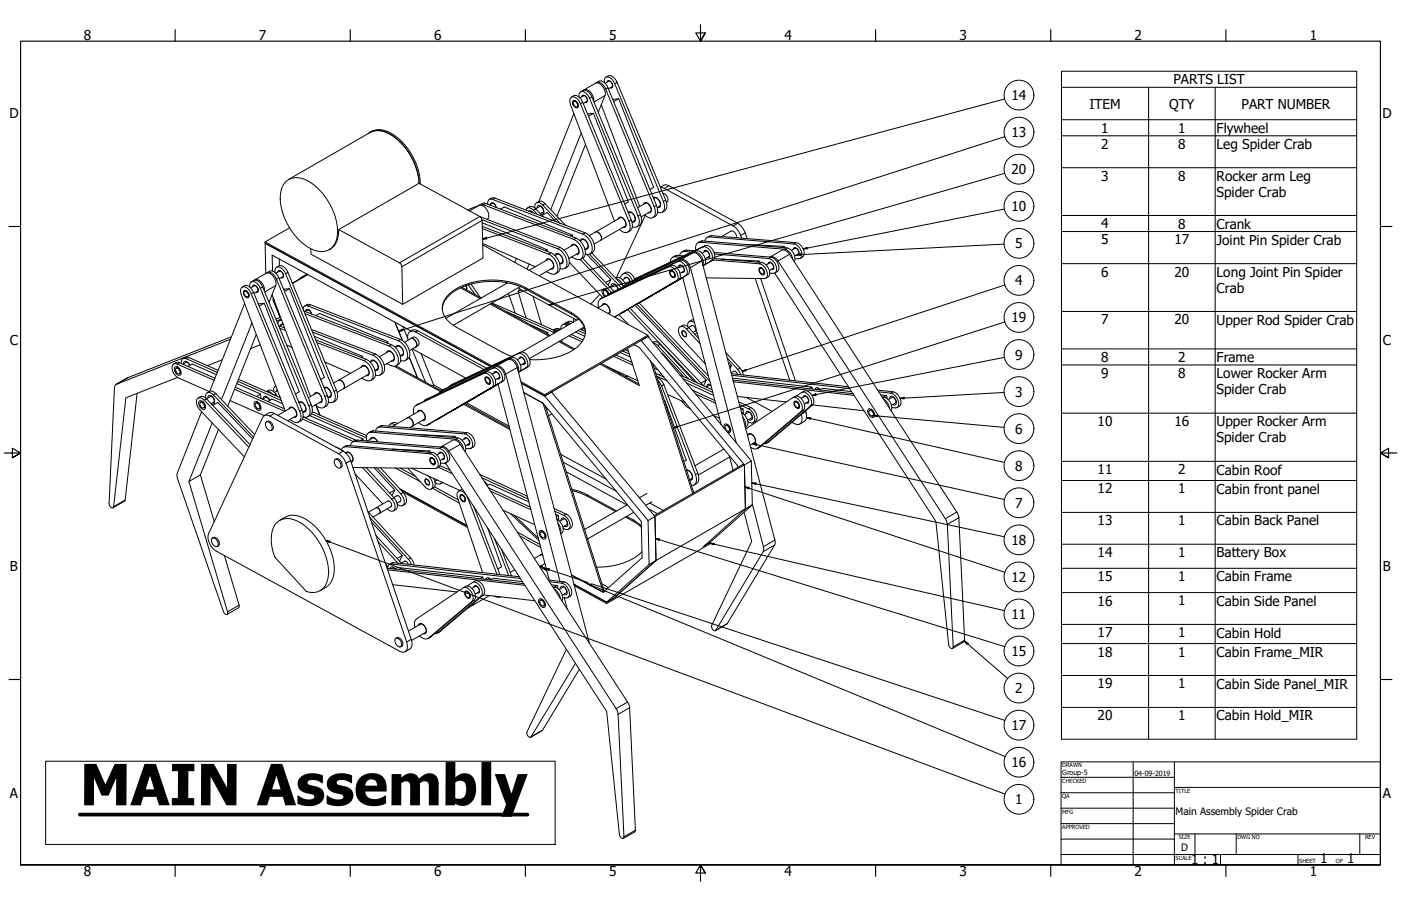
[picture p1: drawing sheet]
<svg xmlns="http://www.w3.org/2000/svg" width="864mm" height="559mm" viewBox="0 0 864 559" stroke-linecap="round" stroke-linejoin="round" font-family="sans-serif">
<!-- layer: Visible (ANSI) -->
<g fill="none" stroke="#000" stroke-width=".62">
<path d="M352 60a4 4 0 0 1 7 3M357 60a2.5 2.5 0 0 1 1-3 2.5 2.5 0 0 1 3 1l2 3M358 57a4 4 0 0 1 7 3M360 56a5 5 0 0 1 6 4v3M360 55l7-4a6 6 0 0 1 6 8l-4 10M365 60l30 72v4a4 4 0 0 1-2 4M365 60l-2 1M367 51a4 4 0 0 1 6 3v1M368 51a4 4 0 0 1 7 3M372 51a2.5 2.5 0 0 1 2-3 2.5 2.5 0 0 1 3 1l2 3M373 48a4 4 0 0 1 7 3M375 54l30 73v4a4 4 0 0 1-2 3"/>
<path d="M375 54l-2 1 31 74a4 4 0 0 1-1 5 4 4 0 0 1-6-1M375 50a2.6 2.6 0 0 1 2 4M375 50l-2 1M377 53l-2 2M379 52l30 74a3 3 0 0 1 0 4 3 3 0 0 1-4 1M380 51l30 72 1 5a4 4 0 0 1-3 3M380 51l-1 1M354 63a1.9 1.9 0 0 1 2 1 1.9 1.9 0 0 1-1 2l-1-1zM354 70l-22 54M354 62a2.6 2.6 0 0 1 2 4M354 62h.1M356 66h.1"/>
<path d="M357 60l3-1a2.6 2.6 0 0 1 2 4M358 64a4 4 0 0 0-6-4l-1 2 1 3 27 71M359 63l30 73 1 4a4 4 0 0 1-3 3M359 63l-1 1 30 74a4 4 0 0 1-1 5 4 4 0 0 1-5-2M362 62l-3 2M362 70h4l21 55-2 1M363 61l31 74a3 3 0 0 1 0 4 3 3 0 0 1-4 1M366 70l-3 2M371 65l23 62M378 61h3l22 55-2 1M381 61l-3 2M227 82a13 13 0 0 1 15 2 40 40 0 0 1 16 29"/>
<path d="M228 82a13 13 0 0 1 15 1 40 40 0 0 1 16 30M358 82l-19 47M361 89l-18 44M176 112a12 12 0 0 1 15 0 38 38 0 0 1 17 35 10 10 0 0 1-16 7 37 37 0 0 1-19-36zM178 111l50-29a15 15 0 0 1 16 3 40 40 0 0 1 14 28M258 113l-49 29M258 113h.1M258 113l38 21 1 2 1 23-50 29M407 115a4 4 0 0 1 5 0l43 23 3 3 3 6M407 116h3l42 23 3 3 2 5M409 119a3 3 0 0 1 2 6M288 129l8-2a6 6 0 0 1 4 8"/>
<path d="M296 134l49 19a9 9 0 0 1 5 11l-2 2M297 136l47 17a9 9 0 0 1 5 12 2.9 2.9 0 0 1-4 1M297 137l40 17v1M297 140l43 16a9 9 0 0 1 5 11l-3 2M298 126h-2M299 125a2.8 2.8 0 0 0-3 1M299 125l56 22a9 9 0 0 1 5 11l-2 2M299 125l-1 1 56 22a9 9 0 0 1 5 11 2.9 2.9 0 0 1-4 1l-3-1M303 125l2 1 1 2M304 125l-2 1M304 123a2.2 2.2 0 0 0-3 0 2.2 2.2 0 0 0 0 3M304 123l55 21a9 9 0 0 1 5 12 2.7 2.7 0 0 1-3 1"/>
<path d="M305 122l56 22a9 9 0 0 1 5 11l-2 2M305 122h-1l-2 1M305 122l-1 1M309 129l2-1 42 17v1M324 130a2.5 2.5 0 0 1 3-2 2.5 2.5 0 0 1 2 2l2 2M325 128a3 3 0 0 1 5 1M327 131h1M330 128a2.6 2.6 0 0 1 1-3 2.6 2.6 0 0 1 4 1l10 12M330 129l3-2 1 1 1 2-2 2M330 129l5 5M332 124h2l1 1 14 14M332 124l-1 1"/>
<path d="M334 133l3-2 6 6M382 134a4 4 0 0 1 3 6M383 134l-16 9M386 139l-16 9M388 131a4 4 0 0 1 3 5M388 131h-1M391 136l-1 1M398 133l-18 38M398 125a4 4 0 0 1 3 6M398 125l-5 3M401 130l-6 4M404 122a4 4 0 0 1 3 5"/>
<path d="M404 122h-1M407 127l-2 1M163 149l140 77M163 150l139 76M163 150l1 19M172 160v4M178 141l-15 8v1M209 142l38 20 1 3v23l-56-31v-4M209 142a12 12 0 0 1-6 12M297 141l41 16a9 9 0 0 1 5 11 2.7 2.7 0 0 1-3 1l-3-1M297 150l33 15M298 151l101 56v1l-63 36 63 77"/>
<path d="M318 159l-1 3M337 154l-1 1M338 160a4 4 0 0 1 3 5M338 160l-12 7M343 157a4 4 0 0 1 3 5M344 157l-2 1M353 145l-1 1M353 151a4 4 0 0 1 3 5M354 151l-6 3M357 156l-6 4M359 148a4 4 0 0 1 3 5M359 159l19 21"/>
<path d="M359 148l-1 1M362 157l14 15M362 153l-1 1M363 157l20 21M367 143a3 3 0 0 1 3 5M367 143l-4 2M370 148l-4 2M420 159l-4-1a2.9 2.9 0 0 0-3 4M421 158a7 7 0 0 0-6 1M426 156l-5-1-1 1-1 2M428 155l-6-1-2 1M429 155a6 6 0 0 1 5 9h-1"/>
<path d="M429 155l-43 20-2 2-19-21M429 155l-1 1a6 6 0 0 1 5 7M430 150l3-1 52 4M433 152l-43 21M433 152h2l-44 20a5 5 0 0 0-7-3M434 149l1-2 2-1 52 4M435 152a6 6 0 0 1 5 8l-2 1a6 6 0 0 0-5-9M435 155a2.6 2.6 0 0 1 2 3M435 155l-2 1M436 146l3-1 52 5h-2M437 158l-2 2M440 156l35 3h-1"/>
<path d="M440 159l30 3M440 157l34 2M445 160l23 1v1M445 146l6-4 2 2 1 3M460 151l23 1 1 1M474 159a6 6 0 0 1 4 9l-3 1M475 159h2l3 2 103 159 1 3M475 158l8-4h1l3 3 103 159 1 3M475 159a6 6 0 0 1 4 9h-1M483 152l-1 1M484 154l2 1 2 2 1 3M485 153a7 7 0 0 1 5 8"/>
<path d="M485 153l-1 1-52-5a3 3 0 0 0-3 5M489 150a6 6 0 0 1 5 9l-4 1M490 153a2.7 2.7 0 0 1 2 4M490 153l-2 1M491 150a6 6 0 0 1 4 9h-2M492 156l-2 2M149 177a4 4 0 0 1 7 3M151 180a2.2 2.2 0 0 1 2 1 2.2 2.2 0 0 1 0 2l-2-1-1-1zM151 180a2.3 2.3 0 0 1 2 1 2.3 2.3 0 0 1 0 2M154 177a2.5 2.5 0 0 1 1-3 2.5 2.5 0 0 1 3 1l2 3M155 174a4 4 0 0 1 7 3M157 173a5 5 0 0 1 6 4v3"/>
<path d="M157 176a2.7 2.7 0 0 1 2 4M157 176l-3 2M157 173l7-5a6 6 0 0 1 6 8l-4 10M159 180l-2 1M160 178l31 74a3 3 0 0 1 0 4 3 3 0 0 1-4 1M160 178l2-1 30 73 1 4a4 4 0 0 1-3 3M165 168a4 4 0 0 1 5 3v1M165 168a4 4 0 0 1 7 3M168 167v-10l85 47M170 168a2.5 2.5 0 0 1 1-3 2.5 2.5 0 0 1 3 1l2 3M170 169l2-2a2.6 2.6 0 0 1 2 4M170 165a4 4 0 0 1 7 3"/>
<path d="M172 171l30 73v4a4 4 0 0 1-2 3M172 171l-2 1 31 74a4 4 0 0 1-1 5 4 4 0 0 1-6-1M174 171l-2 1M175 178h3l22 55-2 1M176 169l30 72 1 4a2.9 2.9 0 0 1-5 3M176 169l1-1 30 73 1 4a4 4 0 0 1-3 3M178 178l-3 2M187 171l-2 1M189 169l-4 2M190 169l-10 6M284 178l12 6M285 177l12 7"/>
<path d="M287 176l1 2-1 1M289 176l4 6M290 175l6 8M312 174v1M313 174l-38 22M320 177l1 2M320 178l-1 2 5 16M321 177l-42 24M321 179l-2 1M321 179l35 18M326 163l-1 3M341 165l-9 5"/>
<path d="M347 162l-2 1M351 162l21 22M358 160l19 20M373 179h1l1 3M373 179h-1M373 174l3-2-1 4M379 176v-1a3 3 0 0 1 2 4M379 175l-3 2M379 172a5 5 0 0 1 7 3h1M380 172l2 1 2 4M382 171l2-2a5 5 0 0 1 6 4M386 171a2.6 2.6 0 0 1 2 3"/>
<path d="M386 171l-2 2M412 165l-42 19a4 4 0 0 0-1 6M412 165a6 6 0 0 1 5 8M413 167a1.9 1.9 0 0 1 2 1 1.9 1.9 0 0 1 0 3l-2-2zM413 164a6 6 0 0 1 5 8l-1 1M413 164l-41 20M413 164l-1 1M414 167a2.6 2.6 0 0 1 2 4M414 167h-1M416 170l-1 1M418 161l-43 21M418 161h1l-43 20"/>
<path d="M419 161a6 6 0 0 1 5 8l-1 1a6 6 0 0 0-5-9M419 160a5 5 0 0 1 7 5l28 108M419 164a2.6 2.6 0 0 1 3 3M420 164l-3 1M420 160l7-4a5 5 0 0 1 6 5l45 172v3M422 167l-3 2M424 169l-41 24M434 164h-1M439 160l-6 4M439 160l29 3M466 172l21 63M468 161l-1 1"/>
<path d="M468 163a7 7 0 0 1 4 8l-1 1-36-1M468 166a2 2 0 0 1 3 1 2 2 0 0 1-1 2l-2-1zM469 165a2.3 2.3 0 0 1 2 4M469 172l21 63M469 165v1M470 162a6 6 0 0 1 3 9l-1 1M470 162l-2 1M475 162a2.6 2.6 0 0 1 2 4M475 162l-3 1M477 165l-3 2M478 168l99 154 8 76 2 2 1-1-4-76M151 187l-22 54"/>
<path d="M153 183h.1M155 181a4 4 0 0 0-6-3l-1 1 1 3 27 71M155 199l-18 48M156 180l30 73 1 4a4 4 0 0 1-3 3M156 180l-1 1 30 74a3 3 0 0 1 0 5 3 3 0 0 1-5 0l-1-1M159 187h4l21 55-2 1M163 187l-3 2M168 182l23 63M168 184v1M168 185l5 11-5-11 1 1M169 185h-1M173 196l-3 1"/>
<path d="M173 197l-2 1M173 197l-1 1M174 198h-2l-1 2M187 192l54 21a9 9 0 0 1 5 11l-2 2M188 193l52 20a9 9 0 0 1 5 12 2.7 2.7 0 0 1-4 1l-3-2M190 191l1 1 1 2M190 189a2.1 2.1 0 0 0-3 2M190 189l55 21a9 9 0 0 1 6 12 2.7 2.7 0 0 1-4 0M190 189l1-1 56 21a9 9 0 0 1 5 12l-2 1M190 191l-2 1M191 188h-1l-2 1M195 195l2-2 42 18v1"/>
<path d="M243 199l5 11M273 191a17 17 0 0 1 11-14 49 49 0 0 1 40 1l28 16 4 2a13 13 0 0 1 5 9M302 188l36 19M303 187l36 20M303 187l40 18M312 192l30 13M313 181l5 12M329 183l5 17M348 199a2.4 2.4 0 0 1 4 1M351 200l-2-1-2 1M353 199l-2-1-2 1M354 197l-1 2"/>
<path d="M357 197l-35 20M370 182l-6 6M372 184h-2M372 188a4 4 0 0 1 3 5M373 188l-4 2M375 182l-1-2-2-1v2l2 2M376 193h-1M379 196l42-25 24 91M381 194l6 6M383 193h-1M384 192l-1 1M387 191l43 45"/>
<path d="M388 190l46 48M391 188l44 46M393 188l45 47M393 188h-1M394 187l43 45M394 187h.1M394 187l-1 1M400 183l-2 1M428 197l-3 1M428 199a2.4 2.4 0 0 0-3-1 2.4 2.4 0 0 0-1 4M142 209l-71 28v2l-4 72 1 1 1 1 1-1 8-67 31-12M143 208l-64 25-7 4"/>
<path d="M158 206l-18 45M160 213l-6 2M172 201l3 1M172 202l4 2M174 200h1M174 200l-2 1M177 213l3 1M192 203l39 15a9 9 0 0 1 5 12l-2 1M193 205l37 14a10 10 0 0 1 5 12 2.9 2.9 0 0 1-4 0M194 207l29 13 1 1M195 210l31 12a9 9 0 0 1 5 11l-2 2M195 211l29 11a10 10 0 0 1 5 12 2.9 2.9 0 0 1-3 1l-3-2"/>
<path d="M223 220h-1M239 211h-1M239 217a4 4 0 0 1 4 5M240 217l-6 3M245 213a4 4 0 0 1 3 6M245 213l-1 1M248 219l-1 1M248 201l3 8M252 210l-1-2a3 3 0 0 1 1-3 3 3 0 0 1 4 0l42 23M253 205a4 4 0 0 1 4-1l43 23M253 209a3 3 0 0 1 3 5M253 209a3 3 0 0 1 4 0 3 3 0 0 1 1 4l-2 1"/>
<path d="M253 209l-4 2M254 215l8 21M255 215l32 18M256 214l-4 2M260 218l7 19M316 220l-6-3-29-15a13 13 0 0 1-8-16 25 25 0 0 1 20-12 48 48 0 0 1 31 3l28 16a13 13 0 0 1 8 16 29 29 0 0 1-23 12l-11 1M319 218a6 6 0 0 1 5 9l-4 3M319 218l-41 20-1 1M319 218l2-1-44 21M321 217a6 6 0 0 1 5 9l-2 1M327 201l11 4M337 206l1-1v1"/>
<path d="M345 211l9 5M345 210l9 5M345 203a2.8 2.8 0 0 0-4 1h3M346 210v1M350 201l-1-1a2.2 2.2 0 0 0-3 1 2.2 2.2 0 0 0 0 2M351 207l8 4M352 206l7 4M355 205l5 2M356 204l5 2M358 203l3 1M360 202l-34 19M360 202l-1 1"/>
<path d="M378 220l12 5M380 219l10 5M382 217l7 3M384 217l4 1M385 216l2 1M387 215l7 23-24-13M391 213l3 1 61 73v1M399 207l-63 36v1l-15-8 15 8 4-2 64 77M402 211h2l3 1 21 23M403 212l3 1 18 21M408 218l14 14M419 202l2-2 3 1 7 8"/>
<path d="M420 204a2 2 0 0 1 3 1 2 2 0 0 1-1 3l-1-2zM421 204a2.2 2.2 0 0 1 2 1 2.2 2.2 0 0 1 0 3l-2-1-1-1zM421 204h.1M423 207v1M426 201a2.1 2.1 0 0 1 2 1 2.1 2.1 0 0 1 0 2M427 201l-3 1M429 204l-2 1M430 205l-2 1M431 212l-8-9a2.7 2.7 0 0 0-4-2 2.7 2.7 0 0 0-1 4l2 4 15 15M447 218l10 10 1 3M107 224l2-1 2 1 22 9M108 227a1.9 1.9 0 0 1 3 1 1.9 1.9 0 0 1-1 3l-2-2z"/>
<path d="M109 227a2 2 0 0 1 2 1 2 2 0 0 1 0 3M112 224a2.3 2.3 0 0 1 0-2 2.3 2.3 0 0 1 3-1l19 9M113 221l2-1h1l18 8M113 225l2-2 2 2M116 226l2-1 15 6M132 235l-23-10a2.5 2.5 0 0 0-3 0 2.5 2.5 0 0 0 0 3l1 3 3 2 19 8M137 222l-9 4M145 239l30 13M146 237l15 6M146 235l27 12M147 234l26 11M170 238l-1 2v2"/>
<path d="M200 223l16 7M201 239a4 4 0 0 1 3 5M201 239l-1 1M209 235a3 3 0 0 1 3 5M209 235l-3 1M212 240l-4 2M224 226a4 4 0 0 1 3 5M224 226l-15 9M227 231l-15 9M230 222a4 4 0 0 1 3 6M230 222l-2 1M233 228h-2"/>
<path d="M243 222l-6 3M243 226l28 15M244 226l28 15M252 220l5 13M267 237l-1 1M267 237l6 3M300 230a6 6 0 0 1 5 8l-2 1M300 230l-44 20a4 4 0 0 0-1 5M300 230h-2a6 6 0 0 1 5 9l-40 23M300 233a2.2 2.2 0 0 1 2 1 2.2 2.2 0 0 1-1 3l-1-2-1-1zM300 233a2.6 2.6 0 0 1 2 3M300 233h.1"/>
<path d="M302 236h.1M303 239l-1 1M304 227a6 6 0 0 1 5 9M304 227l-43 21M304 227l1-1-43 21M304 239l-2 1M305 226a6 6 0 0 1 5 9l-1 1M306 226a5 5 0 0 1 6 5l33 128M306 229a2.6 2.6 0 0 1 2 4M306 229l-3 2M306 226l7-4a5 5 0 0 1 6 5l44 170M307 237l32 121"/>
<path d="M307 237l-23 13M308 233l-3 1M309 236l-40 23M310 235l-47 27M314 221l-42 20-1 2M314 221a6 6 0 0 1 5 8M315 221a6 6 0 0 1 5 8v1M315 221l-43 20M315 221h-1M320 229v1M321 235l15 8M321 220a2.7 2.7 0 0 1 2 4"/>
<path d="M321 220l-2 2M323 224l-2 1M325 226l-5 4M371 224l23 13M374 226l19 9M378 228h.1M381 229l1 1M383 230v1M386 232h1M401 223l26 81M402 224l26 80M403 225h.1"/>
<path d="M403 227l3 1M404 230l5 3M405 232l6 3M405 233l2 1 2 3 21 55 1 4a4 4 0 0 1-3 3M406 235l2 3 21 55v2v3a2.4 2.4 0 0 1-3 1M407 230l-1 1M409 232h.1M419 231l20 9M421 234l18 8M423 236l17 8M432 236l3-2-1 4M438 238h-1l-2 1"/>
<path d="M448 221l7 7 2 3M449 223l2 2M450 226l1-1-1 2M451 230l72 9M451 231l73 9M452 233l48 6-1 1M452 234l74 9M452 229h2l1 2M452 235l74 9M452 229l-1 1M500 239l1 1M504 240h1h2l18 2"/>
<path d="M504 240h-1M85 243l-8 65-7 5M122 245a3 3 0 0 1 5 1M123 248a2 2 0 0 1 3 1 2 2 0 0 1-1 3l-1-2zM124 248a2.1 2.1 0 0 1 2 1 2.1 2.1 0 0 1 0 3M124 254l-15 38v2l29 83 1 2h1v-2l-24-80 15-36M127 245a2.6 2.6 0 0 1 1-3 2.6 2.6 0 0 1 4 2l24 26M127 246l3-2 1 1 1 3-2 1M127 246l27 28M129 241h2l2 2 24 25M129 241l-1 1M131 250l3-2 22 23"/>
<path d="M142 247l21 9M145 240l31 14M157 249a1.9 1.9 0 0 1 3 1 1.9 1.9 0 0 1-1 2l-1-1zM158 249v-1a2.8 2.8 0 0 1 2 4M158 245l3-2v3M161 252h-1M162 257a3 3 0 0 1 4 0l43 23 3 3 1 3 38 111a3 3 0 0 1-1 4 3 3 0 0 1-4 1l-113-62a10 10 0 0 1-4-11zM163 256l3-2 3 1 43 23 2 2 2 3 37 111 1 3v2l-4 3M164 245l1 1 1 1M164 245l-2 1M165 248l3-2 6 3M168 243l-2-1-2-1a4 4 0 0 1 6 2l1 2"/>
<path d="M171 241l-2 1M173 245h-1M179 251a4 4 0 0 1 3 6M180 251l-9 5M183 257l-6 3M185 248a4 4 0 0 1 3 5M185 248l-1 1M186 258l32 14M187 257l32 15M188 253l-1 1M191 256l33 15M192 255l34 15"/>
<path d="M192 254l34 15M193 254h.1M195 250l2 6M195 242a4 4 0 0 1 3 6M195 242l-5 3M198 248l-6 3M204 244l-2 1M251 258a3 3 0 0 1 3 5M251 258l-9 5M258 249l-2 1M259 253a4 4 0 0 1 3 6M259 253l-8 5"/>
<path d="M262 259l-10 5M270 258l-1 1M280 252l-2 1M286 249l28 16M286 249l28 15M287 248l27 15M289 248l-2 1M323 242l12 7M335 249l60 73 1 22-24 21-20-10 20 10zM336 250l36 115M338 252l-1 1M340 255l-2 1"/>
<path d="M410 247l13 37-1 1M410 247h.1M412 243l10 5M420 247a10 10 0 0 0 5 5M427 241l14 6M429 243l12 6M440 256l4 2M455 245l30 3M455 248l8 3a6 6 0 0 1 3 9l-2 1M456 250l5 2a6 6 0 0 1 4 9h-2l-2-1M456 251l2 1-1 1M457 255a6 6 0 0 1 3 8h-1"/>
<path d="M458 257l1 3v3M458 252v3M459 256l2-2a3 3 0 0 1 2 4l-2 1M460 245l16 9M489 245a6 6 0 0 1 6 7l-1 2-27 22-1 1-3-1M489 245l-29 20M489 245a5 5 0 0 1 7 4v2l-1 2-28 24M490 248a2.2 2.2 0 0 1 2 1 2.2 2.2 0 0 1 0 2h-2v-2zM490 248a2.6 2.6 0 0 1 2 3M491 248h-1M493 251h-1M494 256v1a3 3 0 0 1 0 4 3 3 0 0 1-4 0l-2-1"/>
<path d="M494 242a6 6 0 0 1 6 7l-1 2-26 22-2 1M494 242l-3 2M494 242a5 5 0 0 1 7 4l1 2-1 2-29 23M496 244a2.6 2.6 0 0 1 2 4M496 244l-2 2M497 253v3v3l-1 1-3 2M498 248l-2 1M501 250l32 3M536 253a2.1 2.1 0 0 1 2 1 2.1 2.1 0 0 1 0 3M536 253a2.1 2.1 0 0 1 2 1 2.1 2.1 0 0 1 0 3l-2-1v-2zM541 241l10 1a6 6 0 0 1 3 9h-1M542 242l7 1a7 7 0 0 1 4 8h-3"/>
<path d="M543 244h3l-1 1M544 245h1M545 246l2 2 1 4M545 245a7 7 0 0 1 4 8M546 244l1 2M547 246l3-1a3 3 0 0 1 2 3l-2 2M135 265l-11 28M153 276l-27-29a2.7 2.7 0 0 0-4-1 2.7 2.7 0 0 0-1 3l2 4 28 29M164 260a3 3 0 0 1 3 2 3 3 0 0 1 0 3 4 4 0 0 1-3-5zM164 260a3 3 0 0 1 4 2 3 3 0 0 1-1 3M207 276l4 1M210 278a2.6 2.6 0 0 1 3-2l52 4"/>
<path d="M212 276l3-1 52 4M214 279a4 4 0 0 1 3 5M214 279l-1 1M216 275l1-2 2-1 52 5M217 273l3-2 52 5-1 1M222 272l2-1v1M227 267l3-1 52 4M230 270a3 3 0 0 1 3 2M230 270l-4 2M232 266v-2l2-1 52 5M233 264l3-1 52 4-2 1M242 277l23 1v1"/>
<path d="M244 262a2.3 2.3 0 0 0-4 1M245 261h-2l-2 1M257 268l24 1v1M258 261l1 1a4 4 0 0 0 4 0M265 278l-1 1M265 280a6 6 0 0 1 4 8l-1 1-50-1M267 279a6 6 0 0 1 4 9l-2 1M267 279l-2 1M271 277a6 6 0 0 1 4 8l-3 1M272 279a2.6 2.6 0 0 1 2 4M272 276h2l3 2 103 159 1 4M272 279l-3 2"/>
<path d="M272 276l8-5 1 1 2 1 104 160 1 3M272 276a6 6 0 0 1 4 9h-1M281 269l-2 1M281 271l-52-4a4 4 0 0 0-3 5M281 271l2 1 2 3 1 2M282 270a7 7 0 0 1 5 9M282 270l-1 1M286 268a6 6 0 0 1 5 8l-4 1M287 270a2.7 2.7 0 0 1 2 4M287 270l-2 2M288 267a6 6 0 0 1 4 9l-2 1M289 274l-2 1"/>
<path d="M446 277l-18 10M447 262a2.2 2.2 0 0 1 3 3l-1 1M447 262a2.1 2.1 0 0 1 2 2 2.1 2.1 0 0 1 0 2l-2-2zM462 268a4 4 0 0 1 3 5M462 268l-1 1M465 273l-3 2M124 293l8 29M124 293l-8 4M206 284a3 3 0 0 1 4 1 3 3 0 0 1-1 4 4 4 0 0 1-3-5zM207 283a3 3 0 0 1 3 2 3 3 0 0 1 0 4M217 284l-1 1M219 292l17 19"/>
<path d="M224 288l17 20 2 3a2.6 2.6 0 0 1-1 4 2.6 2.6 0 0 1-3-1M226 288l17 19a5 5 0 0 1 0 8M231 288l12 14-3 2M232 289l15 16a5 5 0 0 1 1 7l-3-1M235 289l14 15a5 5 0 0 1-1 8M244 289l15 8M247 289l9 5M251 289l11 11a2.7 2.7 0 0 0 4 2 2.7 2.7 0 0 0 1-4l-3-4M254 289l29 14M262 296a2 2 0 0 1 2 1 2 2 0 0 1 0 2l-2-1zM262 296a2.2 2.2 0 0 1 2 1 2.2 2.2 0 0 1 0 2h-1l-1-2zM263 295l-1 1"/>
<path d="M265 299h-1M265 283a2.2 2.2 0 0 1 3 1 2.2 2.2 0 0 1 0 2l-2-1-1-1zM266 282a2.7 2.7 0 0 1 2 4M266 282v1M267 295l1 4a3 3 0 0 1-2 3M268 286h.1M269 296l-1 1M270 288l9 4M271 287l6 3M272 297l-1 2-3-1M273 298h-1M274 283l-3 1"/>
<path d="M274 286h1M275 286l99 153 8 76 2 2 1-1-4-75M296 293l29 13M297 295l29 13M299 297l1 2M300 300l2-1 24 11M346 280l28 16M347 285l33 18M349 291l37 20M423 290a4 4 0 0 1 3 5M426 295l-1 1M450 281l2 9"/>
<path d="M450 282l-20 11M463 284l-64-76-4 2 64 77-1-1-55 32M227 316l26 28 2 4M228 319l24 26 2 3M232 313a2.3 2.3 0 0 1 2 4M232 313l-5 3M234 317l-4 2M239 309a2.1 2.1 0 0 1 2 1 2.1 2.1 0 0 1 0 3M239 309l-7 4M241 312l-7 5M243 302l-1 4M244 306a2.1 2.1 0 0 1 3 1 2.1 2.1 0 0 1-1 2"/>
<path d="M245 306l-2 1M247 302l41 22M247 309l-2 1M248 303l40 22M267 301l16 9M268 300l14 8M284 305a2.1 2.1 0 0 1 2 2 2.1 2.1 0 0 1 0 2h-1l-1-2zM285 305a2.6 2.6 0 0 1 2 4M285 305h-1M285 302l-2 1M287 309h-1M287 305l-1-1a2.7 2.7 0 0 0-4-1 2.7 2.7 0 0 0 0 4l15 46"/>
<path d="M288 306l18 48M292 313l16 41M292 313h.1M293 315h.1M301 301l26 12M303 303l24 11M310 315l20 9M315 317l17 16M317 318l15 14M342 314l7 3a6 6 0 0 1 3 9h-2M342 315l6 3a6 6 0 0 1 3 8l-2 1-2-1M342 317l2 1-1 1"/>
<path d="M344 318v3M352 302l8 2 20 11M353 303l7 2 19 11M386 319l6 4 3 2M386 319l6 3 3 2M387 311l-27 16M391 316l-29 16M394 307h.1M399 304l-5 3M400 314l5 3M401 310l8 5M402 309l-4 3"/>
<path d="M404 319l55-32v27l-55 32zM459 316l4 18-24 52 1 3h1l29-49M459 315l5-4-26 24M464 311l7 26-1 3M464 311l-1-27-4 3v27l-26 23M591 319l4 76-1 1-7 4M591 319l-7 4M131 332a3 3 0 0 1 3 5 3 3 0 0 1-3-5zM131 332a3 3 0 0 1 4 1 3 3 0 0 1-1 4M170 323a12 12 0 0 1 16 0 38 38 0 0 1 16 34 10 10 0 0 1-13 8l-20-21a22 22 0 0 1 1-21zM172 321a14 14 0 0 1 18 0 38 38 0 0 1 16 33 12 12 0 0 1-9 10M229 322l19 21-3 1"/>
<path d="M232 330l16 18M233 334l12 13M301 326l8 24-2 1M305 332l9 23M309 339l6 16M319 328l14 8M320 331l13 7M333 328a2 2 0 0 1 2 1 2 2 0 0 1 0 3l-2-2zM334 328a2.2 2.2 0 0 1 2 3l-1 1M343 320a6 6 0 0 1 3 9M344 323l2 3v3M345 322l3-2a3 3 0 0 1 2 3l-3 2"/>
<path d="M399 321l5-2v27M399 321l1 27M438 335l-64 37M438 335l-4 2M478 336l-30 49-7 4M478 336l-8 4M138 343l9 31v1l-7 4M238 348l1 2M239 350l84 10M239 351l85 10M239 351v-1a1.8 1.8 0 0 1 2-2l80 9M240 348l3-1 77 9"/>
<path d="M241 351l1-1 1 1 2-1 53 6-2 1M248 343l-2 3M249 346l2 1 1 1M249 346l-2 1M291 359a5 5 0 0 1 7 4l1 2-1 2M298 356v1M301 357l2 1M301 357h-1M302 358l2-1 18 2M317 351l-2 2M333 350l4 2M333 342h2"/>
<path d="M333 342l-4 2M333 349l4 2M334 342h-1M336 348l-3 1M338 358l10 1a6 6 0 0 1 3 9l-1 1M339 359l7 1a7 7 0 0 1 4 8l-3 1M396 340a39 39 0 0 1-28 10M400 348l4-2-26 23M400 348l-26 23M403 346l-25 23M242 361l40 4M286 362a5 5 0 0 1 7 4v3l-1 1-28 24"/>
<path d="M287 365a2.2 2.2 0 0 1 2 1 2.2 2.2 0 0 1 0 3l-2-1v-2zM287 365a2.7 2.7 0 0 1 3 3M288 365h-1M288 361l3-2a6 6 0 0 1 6 7v2l-27 22-2 1M290 368l-1 1M292 373l-4 2M292 372v1M293 362a2.6 2.6 0 0 1 2 3M293 362l-2 1M295 365l-2 1M298 367l32 4M298 367l-29 24"/>
<path d="M302 367l-10 6M305 368h2h1M333 370a2 2 0 0 1 2 1 2 2 0 0 1 0 3l-2-2zM333 370a2.2 2.2 0 0 1 3 3l-1 1M340 361h3l-1 1M341 362a7 7 0 0 1 5 9M342 363l2 3 1 3M343 361l1 2M345 364l2-2a3 3 0 0 1 2 4l-2 1M348 369l2 7M354 361l20 11v-1M371 360l4 2"/>
<path d="M378 369l-4 2-20-11 20 11M378 369l-4 2M244 394a3 3 0 0 1 3 5 3 3 0 0 1-3-5zM244 394a3 3 0 0 1 4 1 3 3 0 0 1-1 4M256 387v-4l1-1 29-19a6 6 0 0 1 6 6l-1 2-27 23h-2l-3-2M259 385a4 4 0 0 1 3 5M259 385l-7 4M262 390l-8 5M349 400l-24 52v1l1 1h1l28-45M357 413l-23 37-7 5M388 436l4 76-1 1-7 4M388 436l-7 5"/>
</g>
<!-- layer: Visible Narrow (ANSI) -->
<g fill="none" stroke="#000" stroke-width=".62">
<path d="M359 60a1.6 1.6 0 0 1 1-1 1.6 1.6 0 0 1 2 1 1.6 1.6 0 0 1 0 2 1.6 1.6 0 0 1-1 1M360 59h.1M373 59l-7 4M374 51a1.6 1.6 0 0 1 2-1 1.6 1.6 0 0 1 1 1 1.6 1.6 0 0 1 1 2 1.6 1.6 0 0 1-2 1M375 50h.1M377 54h.1M354 64v2l2 1a2.6 2.6 0 0 0 0-3 2.6 2.6 0 0 0-3-2v2M362 63h.1M412 115l-2 1M296 127l-7 3M296 134l-50 28M297 136l-49 29"/>
<path d="M302 126l1-1h1l2 3M303 125v1M326 130h1l2 1M330 129l-1 1M331 128a2.6 2.6 0 0 1 3-1 2.6 2.6 0 0 1 1 3v2h-2M336 126h-1M381 135v-1a4 4 0 0 1 4 2 4 4 0 0 1 1 3l-1 1h-1M387 131a4 4 0 0 1 4 2 4 4 0 0 1 0 4h-1M388 131h.1M389 136h-1M391 136h.1M395 132l-2 1"/>
<path d="M397 126v-1a4 4 0 0 1 4 2 4 4 0 0 1 0 3l-1 1M403 122a4 4 0 0 1 3 2 4 4 0 0 1 0 4h-1M404 122h-1M405 127l-2 1M407 127h-1M410 123l-1 1M455 138l-3 1M340 156l-2 1M342 157a2.3 2.3 0 0 1 3-1 2.3 2.3 0 0 1 1 2l1 4-1 1h-1M343 157h.1M345 153h-1M352 152a2.1 2.1 0 0 1 2-1 2.1 2.1 0 0 1 2 1l1 2a1.8 1.8 0 0 1-1 3h-1"/>
<path d="M355 147l-1 1M358 149a2.3 2.3 0 0 1 2-2 2.3 2.3 0 0 1 2 3l1 3-1 1h-1M359 148h.1M361 144h-2M362 153h.1M418 158h-2M423 154l-1 1M433 153h-1M433 149h-1M434 155a1.9 1.9 0 0 1 2 0 1.9 1.9 0 0 1 1 2 1.3 1.3 0 0 1 0 1 1.3 1.3 0 0 1-1 1M434 154l1 1M437 158h.1"/>
<path d="M439 145l-2 1M459 144l-2 1M487 157l-7 4M489 154a2 2 0 0 1 2-1 2 2 0 0 1 2 2 1.2 1.2 0 0 1-1 2 1.2 1.2 0 0 1-1 0M490 153h.1M492 157h.1M156 177a1.8 1.8 0 0 1 2-1 1.8 1.8 0 0 1 1 2 1.4 1.4 0 0 1 0 2 1.4 1.4 0 0 1-1 0M157 176h.1M159 180h.1M159 178h.1M170 176l-7 4M171 168v-1a2.7 2.7 0 0 1 3 1 2.7 2.7 0 0 1 1 3h-2"/>
<path d="M172 167h.1M174 171h.1M174 169h1M189 169l-3 2M287 176l1 3M287 178v1M324 177v1M336 161a2.1 2.1 0 0 1 3-1 2.1 2.1 0 0 1 1 1l1 2a1.7 1.7 0 0 1 0 2 1.7 1.7 0 0 1-2 1M346 162h.1M377 177v-2h1l2 2 1 1M385 172l1-1h1l1 3M386 171h.1"/>
<path d="M387 175h-1M393 171l-2 1M413 167a2.9 2.9 0 0 1 3 4 2.9 2.9 0 0 1-3-4h1M418 164a1.9 1.9 0 0 1 3 0 1.9 1.9 0 0 1 1 2 1.3 1.3 0 0 1 0 1 1.3 1.3 0 0 1-2 1M419 164h.1M422 167h-1M433 161l-7 4M469 165a2.7 2.7 0 0 1 2 2 2.7 2.7 0 0 1-1 3l-1-1-1-2v-1l1-1M473 163a1.7 1.7 0 0 1 2-1 1.7 1.7 0 0 1 2 1 1.5 1.5 0 0 1 0 2 1.5 1.5 0 0 1-2 1M474 162h1M475 162h-1M477 166h-1"/>
<path d="M153 181l-1-1-1-1a2.7 2.7 0 0 0-1 3 2.7 2.7 0 0 0 3 2v-3M174 200h1M175 200h-2v1M189 192v-1h1l2 3M190 191h-1M190 191h.1M350 200h-1M352 193v1M371 188a1.9 1.9 0 0 1 2-1 1.9 1.9 0 0 1 2 2l1 3-1 2M372 184h-2M372 187v1M375 181l-1-1a1.9 1.9 0 0 0-2-2 1.9 1.9 0 0 0-1 3l2 2"/>
<path d="M377 180l-1 1M384 192l-1 1M394 187l-1 1M400 183l-2 1M174 200h.1M231 218l-1 1M238 217a2.1 2.1 0 0 1 2-1 2.1 2.1 0 0 1 2 2l1 2a1.9 1.9 0 0 1-1 3h-1M240 216v1M241 213h-1M244 214a2.4 2.4 0 0 1 2-1 2.4 2.4 0 0 1 2 2 2.3 2.3 0 0 1 1 3 2.3 2.3 0 0 1-2 1M245 213v1M246 213h.1"/>
<path d="M247 209l-2 1M248 219h.1M257 204l-1 1M342 204l-1 1M345 203l-2 1M407 212l-1 1M425 202l-2 1M79 233l-7 4M108 226a3 3 0 0 1 3 5 3 3 0 0 1-3-5zM111 224l-2 1M113 224v-1h2l1 1 1 1M116 220l-1 1"/>
<path d="M200 239a4 4 0 0 1 4 2 4 4 0 0 1-1 4h-1M201 239h-1M223 227a2.1 2.1 0 0 1 2-2 2.1 2.1 0 0 1 2 2l1 2a1.7 1.7 0 0 1-1 2 1.7 1.7 0 0 1-1 1M225 225v1M226 222h-2M228 223a2.4 2.4 0 0 1 3-1 2.4 2.4 0 0 1 2 2 2.2 2.2 0 0 1 0 3 2.2 2.2 0 0 1-2 1M230 222l-1 1M230 222l1 1M233 228h-1M279 237l-1 1M302 236v1a2.6 2.6 0 0 0 0-3 2.6 2.6 0 0 0-3-1v2l1 1 2 1M304 230a1.7 1.7 0 0 1 2-1 1.7 1.7 0 0 1 2 2 1.4 1.4 0 0 1 0 2 1.4 1.4 0 0 1-1 1"/>
<path d="M306 229l-1 1M307 233l1 1M319 227l-7 4M320 221a1.7 1.7 0 0 1 2-1 1.7 1.7 0 0 1 1 2 1.5 1.5 0 0 1 1 2 1.5 1.5 0 0 1-2 1M321 220v1M323 224v1M379 228v1M409 237l-1 1M438 238l-2-1v2M456 227l-1 1M123 247a3 3 0 0 1 3 2 3 3 0 0 1 0 4 4 4 0 0 1-3-6zM127 246l-1 1"/>
<path d="M128 245a2.6 2.6 0 0 1 3 0 2.6 2.6 0 0 1 1 3v1h-2M133 243l-1 1M157 248a4 4 0 0 1 3 5 4 4 0 0 1-3-5zM162 246a1.4 1.4 0 0 1 1-1 1.4 1.4 0 0 1 1 0l2 2M169 255l-3 2M170 243l-1 1M171 240l-1 1M172 245h1M178 252a4 4 0 0 1 4 1 4 4 0 0 1 1 4h-2M183 254h.1M184 248a4 4 0 0 1 4 2 4 4 0 0 1 0 4h-1M185 248h.1"/>
<path d="M186 253l-1 1M188 253v1M188 251h.1M192 250h-2M194 243a4 4 0 0 1 4 1 4 4 0 0 1 0 4h-1M198 245h.1M202 244l-2 1M204 244l-1 1M204 242h.1M207 241h-1M257 254l1-1a4 4 0 0 1 3 2 4 4 0 0 1 1 4h-2M258 249l-2 1"/>
<path d="M263 246l-1 1M270 258l-1 1M273 240l-1 1M280 252l-1 1M286 249l-2 1M460 255v-1a3 3 0 0 1 3 2 3 3 0 0 1 0 3h-1M463 251l-2 1M493 251l-1 1a2.9 2.9 0 0 0-2-5 2.9 2.9 0 0 0 2 5M495 245a1.6 1.6 0 0 1 2-1 1.6 1.6 0 0 1 1 2 1.5 1.5 0 0 1 1 2 1.5 1.5 0 0 1-2 1M495 253l-1 1M496 244v1M497 254l-3 1"/>
<path d="M498 248v1M501 250l-2 1M502 240l2-1 2 1M535 252a3 3 0 0 1 4 2 3 3 0 0 1-1 4 4 4 0 0 1-3-6zM545 245h-1M548 246l1-1a3 3 0 0 1 3 1 3 3 0 0 1 0 4l-2-1M551 242l-2 1M212 278l-3 2M213 279a4 4 0 0 1 4 1 4 4 0 0 1 1 4l-2 1M215 275l-2 1M220 271l-1 1M228 271a2.1 2.1 0 0 1 2-1 2.1 2.1 0 0 1 2 1l1 2"/>
<path d="M230 266l-1 1M236 263h-2M265 261l-2 1M271 280a1.4 1.4 0 0 1 1-1 1.4 1.4 0 0 1 1 1 1.7 1.7 0 0 1 1 2 1.7 1.7 0 0 1-2 1M272 279h-1M284 274l-7 4M286 271a1.4 1.4 0 0 1 2-1 1.4 1.4 0 0 1 1 1 1.7 1.7 0 0 1 1 2 1.7 1.7 0 0 1-2 1M287 270h.1M289 274v1M289 274h.1M446 264l1-2a3 3 0 0 1 3 1 3 3 0 0 1 0 4h-1M461 269v-1a4 4 0 0 1 4 1 4 4 0 0 1 1 4l-2 1"/>
<path d="M465 273v1M469 276h-2M474 272l-1 1M216 284l-3 2M265 294h.1M267 286v1a2.6 2.6 0 0 0 1-3 2.6 2.6 0 0 0-3-2v1v2l2 2M273 283v1M274 283h-1M299 297l2 2M423 290a4 4 0 0 1 3 6h-1M426 295v1M426 293h1"/>
<path d="M430 292l-1 1M77 308l-7 4M227 316h.1M243 307l-2 1M249 304l-2 1M284 307v1a1.9 1.9 0 0 0 3 1 2.9 2.9 0 0 0-3-4v2M288 307h.1M349 317l-1 1M362 305v1M590 316l-7 4M333 327a3 3 0 0 1 3 5 3 3 0 0 1-3-5zM346 321v-1a3 3 0 0 1 3 1 3 3 0 0 1 0 4l-1-1"/>
<path d="M390 321v1M478 333l-7 4M240 351l2-1 2 1M243 347l-2 1M248 347l-1 1M253 344l-1 1M299 357l2-1 2 2M348 359l-2 1M147 373l-7 4M287 365a2.6 2.6 0 0 1 3 1 2.6 2.6 0 0 1-1 3l-1-1-1-1-1-2h2M292 362a1.4 1.4 0 0 1 1-1 1.4 1.4 0 0 1 2 1 1.9 1.9 0 0 1 1 2 1.9 1.9 0 0 1-2 2M292 370l-1 1"/>
<path d="M292 361l1 1M293 362h.1M295 365h.1M298 367l-1 1M332 370a3 3 0 0 1 4 1 3 3 0 0 1-1 4 4 4 0 0 1-3-5zM342 362l-1 1M345 363l1-1a3 3 0 0 1 3 1 3 3 0 0 1 0 4h-2M253 394l-2 2M258 386v-1a4 4 0 0 1 4 1 4 4 0 0 1 1 4l-2 1M258 385h1M266 393l-2 1M271 390h-1"/>
<path d="M448 385l-7 4M595 395l-7 4M387 433l-7 4M334 450l-7 4M392 512l-7 4"/>
</g>
<g fill="#000">
<circle cx="308" cy="233" r=".2"/>
<circle cx="323" cy="224" r=".2"/>
<circle cx="457" cy="255" r=".2"/>
<circle cx="343" cy="320" r=".2"/>
</g>
<!-- layer: Visible (ANSI) -->
<g fill="#000">
<circle cx="175" cy="178" r=".3"/>
<circle cx="159" cy="187" r=".3"/>
<circle cx="384" cy="192" r=".3"/>
<circle cx="395" cy="210" r=".3"/>
<circle cx="399" cy="208" r=".3"/>
<circle cx="270" cy="258" r=".3"/>
<circle cx="280" cy="252" r=".3"/>
<circle cx="286" cy="249" r=".3"/>
<circle cx="340" cy="242" r=".3"/>
<circle cx="457" cy="255" r=".3"/>
<circle cx="265" cy="261" r=".3"/>
<circle cx="343" cy="320" r=".3"/>
</g>
<!-- layer: Symbol (ANSI) -->
<g fill="none" stroke="#000" stroke-width=".62">
<path d="M654 54v-10h182v10M654 54h182v20M654 54v402h182v-382M708 54v402M749 54v402M619 61l-322 87M654 74h182M619 84l-373 120M654 84h182M619 107l-281 81M654 103h182M619 129l-124 25"/>
<path d="M654 133h182M297 148l3-2v1zM491 157h3v1zM495 154l2-1 1 1zM619 151l-128 6M654 143h182M619 176l-161 53M654 163h182M338 188l3-1v1zM619 199l-204 65M654 192h182M246 204l2-1v1z"/>
<path d="M654 215h182M458 229l2-1v1zM619 220l-118 24M654 225h182M497 258h3l-1 1zM497 258l122 27M501 244l2-1v1zM538 256h3v1zM538 256l81 8M555 246l2-1v1zM619 242l-64 4M654 255h182"/>
<path d="M415 264l2-1 1 1zM464 274h2v1zM464 274l155 34M463 298h3v1zM463 298l156 33M654 285h182M654 296h182M459 300l3 1-1 1zM459 300l160 53M654 316h182M201 333l2 1v1zM201 333l419 157"/>
<path d="M404 332h3l-1 1zM404 332l215 67M438 335h2v1zM438 335l181 42M654 336h182M336 351h3l-1 1zM336 351l26 8M362 360h3l-1 1zM362 360l258 107M654 351h182M365 360l254 84M654 366h182"/>
<path d="M595 395l2 2-1 1zM595 395l26 23M654 385h182M654 397h182M654 417h182M654 436h182M28 470h314v51h-314z"/>
<circle cx="628" cy="59" r="9"/>
<circle cx="628" cy="82" r="9"/>
<circle cx="628" cy="104" r="9"/>
<circle cx="628" cy="127" r="9"/>
<circle cx="628" cy="150" r="9"/>
<circle cx="628" cy="173" r="9"/>
<circle cx="628" cy="196" r="9"/>
<circle cx="628" cy="219" r="9"/>
<circle cx="628" cy="242" r="9"/>
<circle cx="628" cy="264" r="9"/>
<circle cx="628" cy="287" r="9"/>
<circle cx="628" cy="310" r="9"/>
<circle cx="628" cy="333" r="9"/>
<circle cx="628" cy="356" r="9"/>
<circle cx="628" cy="379" r="9"/>
<circle cx="628" cy="402" r="9"/>
<circle cx="628" cy="424" r="9"/>
<circle cx="628" cy="447" r="9"/>
<circle cx="628" cy="470" r="9"/>
<circle cx="628" cy="493" r="9"/>
</g>
<!-- layer: Border (ANSI) -->
<g fill="none" stroke="#000" stroke-width=".7">
<path d="M108 18v7M216 18v7M324 18v7M432 15v10l-3-5h6l-3 5 3-5M540 18v7M648 18v7M756 18v7M6 140h7M851 140h7M3 279h10l-5-3v6l5-3-5 3M861 279h-10l5-3v6l-5-3 5 3M6 419h7"/>
<path d="M851 419h7M13 533v-508h838v508h-838h838M108 533v8M216 533v8M324 533v8M435 538l-3-5 3 5h-6l3-5v11M540 533v8M648 533v8M756 533v8"/>
</g>
<!-- layer: Title (ANSI) -->
<g fill="none" stroke="#000" stroke-width=".62">
<path d="M654 470h197v63h-197zM654 479h70M698 470v63M724 470v63M654 489h70M654 498h70M724 486h127M654 508h70M654 518h70M724 514h127M737 514v13M762 514v13"/>
<path d="M838 514v13M654 527h197M752 527v6M800 527v6"/>
</g>
<!-- layer: Symbol (ANSI) -->
<path d="M49 502h276" fill="none" stroke="#000" stroke-width="2.3"/>
<g fill="#000">
<path d="M297 148l3-2v1z" fill-rule="evenodd"/>
<path d="M491 157h3v1z" fill-rule="evenodd"/>
<path d="M495 154l2-1 1 1z" fill-rule="evenodd"/>
<path d="M338 188l3-1v1z" fill-rule="evenodd"/>
<path d="M246 204l2-1v1z" fill-rule="evenodd"/>
<path d="M458 229l2-1v1z" fill-rule="evenodd"/>
<path d="M497 258h3l-1 1z" fill-rule="evenodd"/>
<path d="M501 244l2-1v1z" fill-rule="evenodd"/>
<path d="M538 256h3v1z" fill-rule="evenodd"/>
<path d="M555 246l2-1v1z" fill-rule="evenodd"/>
<path d="M415 264l2-1 1 1z" fill-rule="evenodd"/>
<path d="M464 274h2v1z" fill-rule="evenodd"/>
<path d="M463 298h3v1z" fill-rule="evenodd"/>
<path d="M459 300l3 1-1 1z" fill-rule="evenodd"/>
<path d="M201 333l2 1v1z" fill-rule="evenodd"/>
<path d="M404 332h3l-1 1z" fill-rule="evenodd"/>
<path d="M438 335h2v1z" fill-rule="evenodd"/>
<path d="M336 351h3l-1 1z" fill-rule="evenodd"/>
<path d="M362 360h3l-1 1z" fill-rule="evenodd"/>
<path d="M595 395l2 2-1 1z" fill-rule="evenodd"/>
</g>
<text font-size="35.1" x="49" y="497">MAIN Assembly</text>
<g font-size="8.4">
<text x="52" y="24">8</text>
<text x="160" y="24">7</text>
<text x="268" y="24">6</text>
<text x="376" y="24">5</text>
<text x="483" y="24">4</text>
<text x="591" y="24">3</text>
<text x="699" y="24">2</text>
<text x="807" y="24">1</text>
<text x="723" y="52">PARTS LIST</text>
<text x="624" y="62">14</text>
<text x="672" y="67">ITEM</text>
<text x="721" y="67">QTY</text>
<text x="765" y="67">PART NUMBER</text>
<text x="6" y="73">D</text>
<text x="852" y="73">D</text>
<text x="679" y="82">1</text>
<text x="726" y="82">1</text>
<text x="750" y="82">Flywheel</text>
<text x="624" y="85">13</text>
<text x="679" y="92">2</text>
<text x="726" y="92">8</text>
<text x="750" y="92">Leg Spider Crab</text>
<text x="624" y="108">20</text>
<text x="679" y="111">3</text>
<text x="726" y="111">8</text>
<text x="750" y="112">Rocker arm Leg</text>
<text x="750" y="121">Spider Crab</text>
<text x="624" y="130">10</text>
<text x="679" y="141">4</text>
<text x="726" y="141">8</text>
<text x="750" y="141">Crank</text>
<text x="626" y="153">5</text>
<text x="679" y="151">5</text>
<text x="724" y="151">17</text>
<text x="750" y="151">Joint Pin Spider Crab</text>
<text x="679" y="171">6</text>
<text x="724" y="171">20</text>
<text x="750" y="171">Long Joint Pin Spider</text>
<text x="626" y="176">4</text>
<text x="750" y="181">Crab</text>
<text x="624" y="199">19</text>
<text x="679" y="200">7</text>
<text x="724" y="200">20</text>
<text x="750" y="200">Upper Rod Spider Crab</text>
<text x="6" y="213">C</text>
<text x="852" y="213">C</text>
<text x="626" y="222">9</text>
<text x="679" y="223">8</text>
<text x="726" y="223">2</text>
<text x="750" y="223">Frame</text>
<text x="679" y="233">9</text>
<text x="726" y="233">8</text>
<text x="750" y="233">Lower Rocker Arm</text>
<text x="626" y="245">3</text>
<text x="750" y="243">Spider Crab</text>
<text x="677" y="263">10</text>
<text x="724" y="263">16</text>
<text x="750" y="263">Upper Rocker Arm</text>
<text x="626" y="267">6</text>
<text x="750" y="273">Spider Crab</text>
<text x="626" y="290">8</text>
<text x="677" y="292">11</text>
<text x="726" y="293">2</text>
<text x="750" y="293">Cabin Roof</text>
<text x="677" y="304">12</text>
<text x="726" y="304">1</text>
<text x="750" y="304">Cabin front panel</text>
<text x="626" y="313">7</text>
<text x="726" y="324">1</text>
<text x="677" y="324">13</text>
<text x="750" y="324">Cabin Back Panel</text>
<text x="624" y="336">18</text>
<text x="677" y="344">14</text>
<text x="726" y="344">1</text>
<text x="750" y="344">Battery Box</text>
<text x="6" y="352">B</text>
<text x="852" y="352">B</text>
<text x="624" y="359">12</text>
<text x="677" y="358">15</text>
<text x="726" y="358">1</text>
<text x="750" y="359">Cabin Frame</text>
<text x="677" y="374">16</text>
<text x="726" y="373">1</text>
<text x="750" y="374">Cabin Side Panel</text>
<text x="624" y="382">11</text>
<text x="677" y="393">17</text>
<text x="726" y="393">1</text>
<text x="750" y="393">Cabin Hold</text>
<text x="624" y="405">15</text>
<text x="677" y="405">18</text>
<text x="726" y="405">1</text>
<text x="750" y="405">Cabin Frame_MIR</text>
<text x="677" y="425">19</text>
<text x="726" y="425">1</text>
<text x="750" y="425">Cabin Side Panel_MIR</text>
<text x="626" y="428">2</text>
<text x="677" y="444">20</text>
<text x="726" y="444">1</text>
<text x="750" y="444">Cabin Hold_MIR</text>
<text x="624" y="450">17</text>
<text x="624" y="473">16</text>
<text x="6" y="492">A</text>
<text x="852" y="492">A</text>
<text x="626" y="496">1</text>
<text x="734" y="533">1 : 1</text>
<text x="814" y="533">1</text>
<text x="830" y="533">1</text>
<text x="52" y="541">8</text>
<text x="160" y="541">7</text>
<text x="268" y="541">6</text>
<text x="376" y="541">5</text>
<text x="483" y="541">4</text>
<text x="591" y="541">3</text>
<text x="699" y="541">2</text>
<text x="807" y="541">1</text>
</g>
<g font-size="6.3">
<text x="725" y="503">Main Assembly Spider Crab</text>
<text x="728" y="525">D</text>
</g>
<g font-size="4.4">
<text x="655" y="478">Group-5</text>
<text x="699" y="479">04-09-2019</text>
</g>
<g font-size="3.5">
<text x="655" y="473">DRAWN</text>
<text x="655" y="483">CHECKED</text>
<text x="725" y="489">TITLE</text>
<text x="655" y="492">QA</text>
<text x="655" y="502">MFG</text>
<text x="655" y="511">APPROVED</text>
<text x="727" y="518">SIZE</text>
<text x="763" y="518">DWG NO</text>
<text x="841" y="518">REV</text>
<text x="725" y="530">SCALE</text>
<text x="801" y="533">SHEET</text>
<text x="824" y="533">OF</text>
</g>
</svg>
